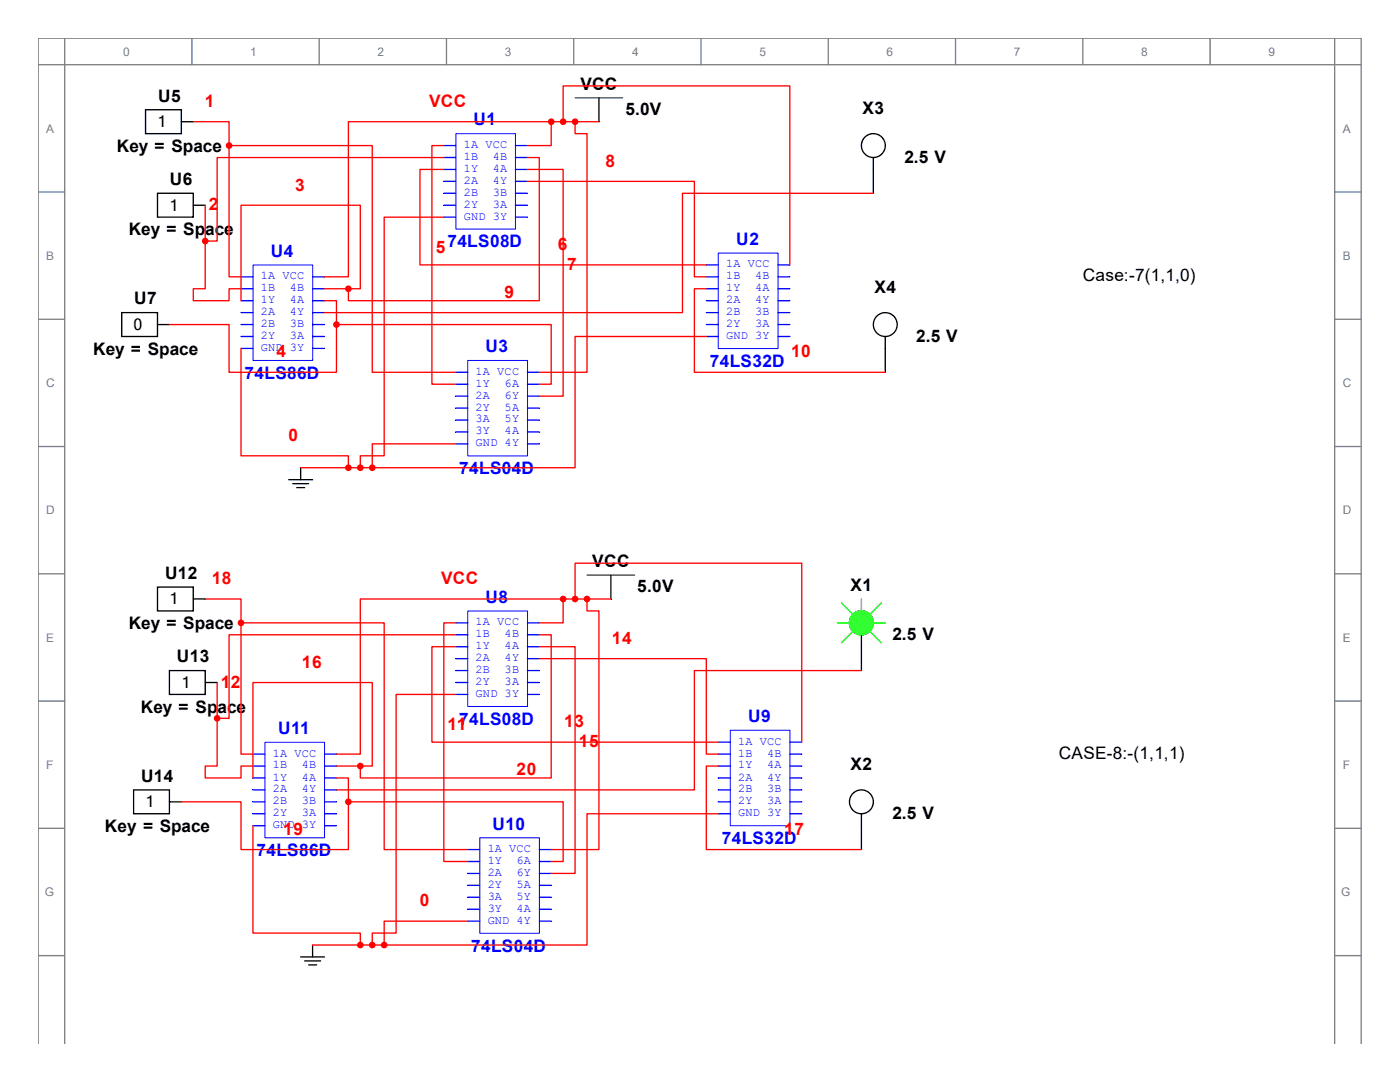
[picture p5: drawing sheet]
<svg xmlns="http://www.w3.org/2000/svg" width="279mm" height="216mm" viewBox="0 0 279 216" stroke-linecap="round" stroke-linejoin="round" font-family="sans-serif">
<g fill="none" stroke="#808080" stroke-width=".26">
<path d="M7.6 12.9h264.1M12.9 7.6v200.7M38.3 7.6v5.3M63.7 7.6v5.3M89.1 7.6v5.3M114.5 7.6v5.3M139.9 7.6v5.3M165.3 7.6v5.3M190.7 7.6v5.3M216.1 7.6v5.3M241.5 7.6v5.3M266.4 7.6v200.7"/>
<path d="M7.6 38.3h5.3M266.4 38.3h5.3M7.6 63.7h5.3M266.4 63.7h5.3M7.6 89.1h5.3M266.4 89.1h5.3M7.6 114.5h5.3M266.4 114.5h5.3M7.6 139.9h5.3M266.4 139.9h5.3M7.6 165.3h5.3M266.4 165.3h5.3"/>
<path d="M7.6 190.7h5.3M266.4 190.7h5.3M7.6 208.3v-200.7h264.1v200.7"/>
</g>
<path d="M91 26.7h11.9v19h-11.9z" fill="none" stroke="#00f" stroke-width=".2"/>
<path d="M88.6 29h2.4" fill="none" stroke="#00f" stroke-width=".26"/>
<path d="M88.6 31.4h2.4" fill="none" stroke="#00f" stroke-width=".26"/>
<path d="M88.6 33.8h2.4" fill="none" stroke="#00f" stroke-width=".26"/>
<path d="M88.6 36.2h2.4" fill="none" stroke="#00f" stroke-width=".26"/>
<path d="M88.6 38.6h2.4" fill="none" stroke="#00f" stroke-width=".26"/>
<path d="M88.6 41h2.4" fill="none" stroke="#00f" stroke-width=".26"/>
<path d="M88.6 43.3h2.4" fill="none" stroke="#00f" stroke-width=".26"/>
<path d="M102.9 43.3h2.3" fill="none" stroke="#00f" stroke-width=".26"/>
<path d="M102.9 41h2.3" fill="none" stroke="#00f" stroke-width=".26"/>
<path d="M102.9 38.6h2.3" fill="none" stroke="#00f" stroke-width=".26"/>
<path d="M102.9 36.2h2.3" fill="none" stroke="#00f" stroke-width=".26"/>
<path d="M102.9 33.8h2.3" fill="none" stroke="#00f" stroke-width=".26"/>
<path d="M102.9 31.4h2.3" fill="none" stroke="#00f" stroke-width=".26"/>
<path d="M102.9 29h2.3" fill="none" stroke="#00f" stroke-width=".26"/>
<path d="M143.3 50.5h12v19.1h-12z" fill="none" stroke="#00f" stroke-width=".2"/>
<path d="M141 52.9h2.3" fill="none" stroke="#00f" stroke-width=".26"/>
<path d="M141 55.2h2.3" fill="none" stroke="#00f" stroke-width=".26"/>
<path d="M141 57.6h2.3" fill="none" stroke="#00f" stroke-width=".26"/>
<path d="M141 60h2.3" fill="none" stroke="#00f" stroke-width=".26"/>
<path d="M141 62.4h2.3" fill="none" stroke="#00f" stroke-width=".26"/>
<path d="M141 64.8h2.3" fill="none" stroke="#00f" stroke-width=".26"/>
<path d="M141 67.1h2.3" fill="none" stroke="#00f" stroke-width=".26"/>
<path d="M155.2 67.1h2.4" fill="none" stroke="#00f" stroke-width=".26"/>
<path d="M155.2 64.8h2.4" fill="none" stroke="#00f" stroke-width=".26"/>
<path d="M155.2 62.4h2.4" fill="none" stroke="#00f" stroke-width=".26"/>
<path d="M155.2 60h2.4" fill="none" stroke="#00f" stroke-width=".26"/>
<path d="M155.2 57.6h2.4" fill="none" stroke="#00f" stroke-width=".26"/>
<path d="M155.2 55.2h2.4" fill="none" stroke="#00f" stroke-width=".26"/>
<path d="M155.2 52.9h2.4" fill="none" stroke="#00f" stroke-width=".26"/>
<path d="M93.3 71.9h12v19.1h-12z" fill="none" stroke="#00f" stroke-width=".2"/>
<path d="M91 74.3h2.3" fill="none" stroke="#00f" stroke-width=".26"/>
<path d="M91 76.7h2.3" fill="none" stroke="#00f" stroke-width=".26"/>
<path d="M91 79h2.3" fill="none" stroke="#00f" stroke-width=".26"/>
<path d="M91 81.4h2.3" fill="none" stroke="#00f" stroke-width=".26"/>
<path d="M91 83.8h2.3" fill="none" stroke="#00f" stroke-width=".26"/>
<path d="M91 86.2h2.3" fill="none" stroke="#00f" stroke-width=".26"/>
<path d="M91 88.6h2.3" fill="none" stroke="#00f" stroke-width=".26"/>
<path d="M105.2 88.6h2.4" fill="none" stroke="#00f" stroke-width=".26"/>
<path d="M105.2 86.2h2.4" fill="none" stroke="#00f" stroke-width=".26"/>
<path d="M105.2 83.8h2.4" fill="none" stroke="#00f" stroke-width=".26"/>
<path d="M105.2 81.4h2.4" fill="none" stroke="#00f" stroke-width=".26"/>
<path d="M105.2 79h2.4" fill="none" stroke="#00f" stroke-width=".26"/>
<path d="M105.2 76.7h2.4" fill="none" stroke="#00f" stroke-width=".26"/>
<path d="M105.2 74.3h2.4" fill="none" stroke="#00f" stroke-width=".26"/>
<path d="M50.5 52.9h11.9v19h-11.9z" fill="none" stroke="#00f" stroke-width=".2"/>
<path d="M48.1 55.2h2.4" fill="none" stroke="#00f" stroke-width=".26"/>
<path d="M48.1 57.6h2.4" fill="none" stroke="#00f" stroke-width=".26"/>
<path d="M48.1 60h2.4" fill="none" stroke="#00f" stroke-width=".26"/>
<path d="M48.1 62.4h2.4" fill="none" stroke="#00f" stroke-width=".26"/>
<path d="M48.1 64.8h2.4" fill="none" stroke="#00f" stroke-width=".26"/>
<path d="M48.1 67.1h2.4" fill="none" stroke="#00f" stroke-width=".26"/>
<path d="M48.1 69.5h2.4" fill="none" stroke="#00f" stroke-width=".26"/>
<path d="M62.4 69.5h2.4" fill="none" stroke="#00f" stroke-width=".26"/>
<path d="M62.4 67.1h2.4" fill="none" stroke="#00f" stroke-width=".26"/>
<path d="M62.4 64.8h2.4" fill="none" stroke="#00f" stroke-width=".26"/>
<path d="M62.4 62.4h2.4" fill="none" stroke="#00f" stroke-width=".26"/>
<path d="M62.4 60h2.4" fill="none" stroke="#00f" stroke-width=".26"/>
<path d="M62.4 57.6h2.4" fill="none" stroke="#00f" stroke-width=".26"/>
<path d="M62.4 55.2h2.4" fill="none" stroke="#00f" stroke-width=".26"/>
<path d="M119.5 19.5v4.8M29 21.9h7.2v4.8h-7.2zM31.4 38.6h7.2v4.7h-7.2zM36.2 24.3h2.4M38.6 41h2.4M24.3 62.4h7.1v4.7h-7.1zM31.4 64.8h2.4M57.6 95.7h4.8M58.4 96.5h3.2M59.2 97.3h1.6M60 93.3v2.4" fill="none" stroke="#000" stroke-width=".26"/>
<path d="M114.8 19.5h9.5" fill="none" stroke="#000" stroke-width=".2"/>
<g fill="#f00" stroke="#f00" stroke-width=".26">
<circle cx="45.7" cy="29" r=".53"/>
<circle cx="41" cy="48.1" r=".53"/>
<circle cx="69.5" cy="57.6" r=".53"/>
<circle cx="67.1" cy="64.8" r=".53"/>
<circle cx="74.3" cy="93.3" r=".53"/>
<circle cx="69.5" cy="93.3" r=".53"/>
<circle cx="71.9" cy="93.3" r=".53"/>
<circle cx="110" cy="24.3" r=".53"/>
<circle cx="114.8" cy="24.3" r=".53"/>
<circle cx="112.4" cy="24.3" r=".53"/>
</g>
<g fill="none" stroke="#f00" stroke-width=".26">
<path d="M38.6 24.3h7.1v4.7M45.7 29v26.2h2.4M45.7 29h28.6v45.3h16.7M88.6 29h-2.4v47.7h4.8M88.6 31.4h-45.3v16.7h-2.3M88.6 33.8h-4.8v19.1h57.2M105.2 31.4h2.4v28.6h-38.1v-2.4M105.2 33.8h7.2v45.2h-4.8M105.2 36.2h33.4v19h2.4M110 24.3h-40.5v30.9h-4.7M110 24.3v4.7h-4.8M110 24.3h9.5"/>
<path d="M112.4 24.3v-7.2h45.2v35.8M114.8 24.3v2.4h2.3v47.6h-9.5M41 48.1v9.5h-2.4v2.4h7.1v-2.4h2.4M41 41v7.1M64.8 60h2.3v4.8M64.8 57.6h4.7M69.5 57.6h2.4v-16.6h-23.8v19M88.6 43.3h-11.9v47.7h-4.8v2.3M33.8 64.8h11.9v9.5h21.4v-9.5M48.1 69.5v21.5h21.4v2.3h4.8v-4.7h16.7M67.1 64.8h42.9v11.9h-2.4"/>
</g>
<path d="M93.3 121.9h12v19.1h-12z" fill="none" stroke="#00f" stroke-width=".2"/>
<path d="M91 124.3h2.3" fill="none" stroke="#00f" stroke-width=".26"/>
<path d="M91 126.7h2.3" fill="none" stroke="#00f" stroke-width=".26"/>
<path d="M91 129h2.3" fill="none" stroke="#00f" stroke-width=".26"/>
<path d="M91 131.4h2.3" fill="none" stroke="#00f" stroke-width=".26"/>
<path d="M91 133.8h2.3" fill="none" stroke="#00f" stroke-width=".26"/>
<path d="M91 136.2h2.3" fill="none" stroke="#00f" stroke-width=".26"/>
<path d="M91 138.6h2.3" fill="none" stroke="#00f" stroke-width=".26"/>
<path d="M105.2 138.6h2.4" fill="none" stroke="#00f" stroke-width=".26"/>
<path d="M105.2 136.2h2.4" fill="none" stroke="#00f" stroke-width=".26"/>
<path d="M105.2 133.8h2.4" fill="none" stroke="#00f" stroke-width=".26"/>
<path d="M105.2 131.4h2.4" fill="none" stroke="#00f" stroke-width=".26"/>
<path d="M105.2 129h2.4" fill="none" stroke="#00f" stroke-width=".26"/>
<path d="M105.2 126.7h2.4" fill="none" stroke="#00f" stroke-width=".26"/>
<path d="M105.2 124.3h2.4" fill="none" stroke="#00f" stroke-width=".26"/>
<path d="M145.8 145.7h11.8v19.1h-11.8z" fill="none" stroke="#00f" stroke-width=".2"/>
<path d="M143.3 148.1h2.4" fill="none" stroke="#00f" stroke-width=".26"/>
<path d="M143.3 150.5h2.4" fill="none" stroke="#00f" stroke-width=".26"/>
<path d="M143.3 152.9h2.4" fill="none" stroke="#00f" stroke-width=".26"/>
<path d="M143.3 155.2h2.4" fill="none" stroke="#00f" stroke-width=".26"/>
<path d="M143.3 157.6h2.4" fill="none" stroke="#00f" stroke-width=".26"/>
<path d="M143.3 160h2.4" fill="none" stroke="#00f" stroke-width=".26"/>
<path d="M143.3 162.4h2.4" fill="none" stroke="#00f" stroke-width=".26"/>
<path d="M157.6 162.4h2.4" fill="none" stroke="#00f" stroke-width=".26"/>
<path d="M157.6 160h2.4" fill="none" stroke="#00f" stroke-width=".26"/>
<path d="M157.6 157.6h2.4" fill="none" stroke="#00f" stroke-width=".26"/>
<path d="M157.6 155.2h2.4" fill="none" stroke="#00f" stroke-width=".26"/>
<path d="M157.6 152.9h2.4" fill="none" stroke="#00f" stroke-width=".26"/>
<path d="M157.6 150.5h2.4" fill="none" stroke="#00f" stroke-width=".26"/>
<path d="M157.6 148.1h2.4" fill="none" stroke="#00f" stroke-width=".26"/>
<path d="M95.8 167.2h11.9v19h-11.9z" fill="none" stroke="#00f" stroke-width=".2"/>
<path d="M93.3 169.5h2.4" fill="none" stroke="#00f" stroke-width=".26"/>
<path d="M93.3 171.9h2.4" fill="none" stroke="#00f" stroke-width=".26"/>
<path d="M93.3 174.3h2.4" fill="none" stroke="#00f" stroke-width=".26"/>
<path d="M93.3 176.7h2.4" fill="none" stroke="#00f" stroke-width=".26"/>
<path d="M93.3 179h2.4" fill="none" stroke="#00f" stroke-width=".26"/>
<path d="M93.3 181.4h2.4" fill="none" stroke="#00f" stroke-width=".26"/>
<path d="M93.3 183.8h2.4" fill="none" stroke="#00f" stroke-width=".26"/>
<path d="M107.6 183.8h2.4" fill="none" stroke="#00f" stroke-width=".26"/>
<path d="M107.6 181.4h2.4" fill="none" stroke="#00f" stroke-width=".26"/>
<path d="M107.6 179h2.4" fill="none" stroke="#00f" stroke-width=".26"/>
<path d="M107.6 176.7h2.4" fill="none" stroke="#00f" stroke-width=".26"/>
<path d="M107.6 174.3h2.4" fill="none" stroke="#00f" stroke-width=".26"/>
<path d="M107.6 171.9h2.4" fill="none" stroke="#00f" stroke-width=".26"/>
<path d="M107.6 169.5h2.4" fill="none" stroke="#00f" stroke-width=".26"/>
<path d="M52.9 148.1h11.9v19.1h-11.9z" fill="none" stroke="#00f" stroke-width=".2"/>
<path d="M50.5 150.5h2.4" fill="none" stroke="#00f" stroke-width=".26"/>
<path d="M50.5 152.9h2.4" fill="none" stroke="#00f" stroke-width=".26"/>
<path d="M50.5 155.2h2.4" fill="none" stroke="#00f" stroke-width=".26"/>
<path d="M50.5 157.6h2.4" fill="none" stroke="#00f" stroke-width=".26"/>
<path d="M50.5 160h2.4" fill="none" stroke="#00f" stroke-width=".26"/>
<path d="M50.5 162.4h2.4" fill="none" stroke="#00f" stroke-width=".26"/>
<path d="M50.5 164.8h2.4" fill="none" stroke="#00f" stroke-width=".26"/>
<path d="M64.8 164.8h2.3" fill="none" stroke="#00f" stroke-width=".26"/>
<path d="M64.8 162.4h2.3" fill="none" stroke="#00f" stroke-width=".26"/>
<path d="M64.8 160h2.3" fill="none" stroke="#00f" stroke-width=".26"/>
<path d="M64.8 157.6h2.3" fill="none" stroke="#00f" stroke-width=".26"/>
<path d="M64.8 155.2h2.3" fill="none" stroke="#00f" stroke-width=".26"/>
<path d="M64.8 152.9h2.3" fill="none" stroke="#00f" stroke-width=".26"/>
<path d="M64.8 150.5h2.3" fill="none" stroke="#00f" stroke-width=".26"/>
<g fill="none" stroke="#000" stroke-width=".26">
<path d="M174.3 31.4v7.2M176.7 67.1v7.2M31.4 117.1h7.2v4.8h-7.2zM38.6 119.5h2.4M121.9 114.8v4.7M33.8 133.8h7.2v4.8h-7.2zM41 136.2h2.3M171.9 126.7v7.1M26.7 157.6h7.1v4.8h-7.1zM33.8 160h2.4M171.9 162.4v7.1M60 190.9h4.8"/>
<path d="M60.8 191.7h3.2M61.6 192.5h1.6M62.4 188.6v2.3"/>
<circle cx="174.3" cy="29" r="2.38"/>
<circle cx="176.7" cy="64.8" r="2.38"/>
<circle cx="171.9" cy="124.3" r="2.38"/>
<circle cx="171.9" cy="160" r="2.38"/>
</g>
<path d="M117.1 114.8h9.6" fill="none" stroke="#000" stroke-width=".2"/>
<g fill="#f00" stroke="#f00" stroke-width=".26">
<circle cx="48.1" cy="124.3" r=".53"/>
<circle cx="43.3" cy="143.3" r=".53"/>
<circle cx="71.9" cy="152.9" r=".53"/>
<circle cx="69.5" cy="160" r=".53"/>
<circle cx="76.7" cy="188.6" r=".53"/>
<circle cx="71.9" cy="188.6" r=".53"/>
<circle cx="74.3" cy="188.6" r=".53"/>
<circle cx="112.4" cy="119.5" r=".53"/>
<circle cx="117.1" cy="119.5" r=".53"/>
<circle cx="114.8" cy="119.5" r=".53"/>
</g>
<g fill="none" stroke="#f00" stroke-width=".26">
<path d="M174.3 38.6h-38.1v23.8h-71.4M141 57.6h-2.4v16.7h38.1M141 67.1h-26.2v26.2h-40.5M60 93.3h9.5M41 119.5h7.1v4.8M112.4 119.5h-40.5v31h-4.8M112.4 119.5v4.8h-4.8M112.4 119.5h9.5M114.8 119.5v-7.1h45.2v35.7M117.1 119.5v2.4h2.4v47.6h-9.5M43.3 136.2v7.1M48.1 124.3v26.2h2.4"/>
<path d="M48.1 124.3h28.6v45.2h16.6M91 124.3h-2.4v47.6h4.7M91 126.7h-45.3v16.6h-2.4M91 129h-4.8v19.1h57.1M91 138.6h-11.9v47.6h-4.8v2.4M107.6 126.7h2.4v28.5h-38.1v-2.3M107.6 129h7.2v45.3h-4.8M107.6 131.4h33.4v19.1h2.3M171.9 133.8h-33.3v23.8h-71.5M36.2 160h11.9v9.5h21.4v-9.5M43.3 143.3v9.6h-2.3v2.3h7.1v-2.3h2.4M67.1 155.2h2.4v4.8"/>
<path d="M67.1 152.9h4.8M69.5 160h42.9v11.9h-2.4M71.9 152.9h2.4v-16.7h-23.8v19M143.3 152.9h-2.3v16.6h30.9M50.5 164.8v21.4h21.4v2.4M143.3 162.4h-26.2v26.2h-40.4M62.4 188.6h14.3M93.3 183.8h-16.6v4.8"/>
</g>
<path d="M171.9 119.5v2.4M167.2 124.3h2.3M167.9 120.3l2.4 2.4M170.3 125.9l-2.4 2.4M173.5 125.9l2.4 2.4M174.3 124.3h2.4M175.9 120.3l-2.4 2.4" fill="none" stroke="#0f0" stroke-width=".26"/>
<circle cx="171.9" cy="124.3" r="2.38" fill="#0f0" stroke="#0f0" stroke-width=".26"/>
<g font-size="3.4">
<text x="115.8" y="17.9">VCC</text>
<text x="31.6" y="20.3">U5</text>
<text x="124.8" y="22.9">5.0V</text>
<text x="172.1" y="22.6">X3</text>
<text x="23.3" y="30.3">Key = Space</text>
<text x="180.5" y="32.4">2.5 V</text>
<text x="33.9" y="37">U6</text>
<text x="25.7" y="47">Key = Space</text>
<text x="174.5" y="58.4">X4</text>
<text x="216.1" y="56">Case:-7(1,1,0)</text>
<text x="26.8" y="60.7">U7</text>
<text x="18.6" y="70.8">Key = Space</text>
<text x="182.9" y="68.2">2.5 V</text>
<text x="118.2" y="113.1">VCC</text>
<text x="32.9" y="115.5">U12</text>
<text x="127.2" y="118.2">5.0V</text>
<text x="169.8" y="117.9">X1</text>
<text x="25.7" y="125.6">Key = Space</text>
<text x="178.1" y="127.7">2.5 V</text>
<text x="35.3" y="132.2">U13</text>
<text x="28.1" y="142.2">Key = Space</text>
<text x="28.2" y="156">U14</text>
<text x="169.8" y="153.6">X2</text>
<text x="211.3" y="151.5">CASE-8:-(1,1,1)</text>
<text x="21" y="166">Key = Space</text>
<text x="178.1" y="163.4">2.5 V</text>
</g>
<g font-size="3.4" fill="#f00">
<text x="40.9" y="21.3">1</text>
<text x="85.6" y="21.3">VCC</text>
<text x="120.8" y="33.2">8</text>
<text x="41.7" y="42">2</text>
<text x="58.9" y="38">3</text>
<text x="87" y="50.4">5</text>
<text x="111.3" y="49.9">6</text>
<text x="113.2" y="53.9">7</text>
<text x="100.7" y="59.4">9</text>
<text x="55.2" y="71.3">4</text>
<text x="157.9" y="71.3">10</text>
<text x="57.6" y="88">0</text>
<text x="42.2" y="116.6">18</text>
<text x="88" y="116.6">VCC</text>
<text x="122.1" y="128.5">14</text>
<text x="44.1" y="137.2">12</text>
<text x="60.2" y="133.2">16</text>
<text x="89.3" y="145.7">11</text>
<text x="112.6" y="145.2">13</text>
<text x="115.5" y="149.1">15</text>
<text x="103.1" y="154.6">20</text>
<text x="56.5" y="166.6">19</text>
<text x="156.5" y="166.6">17</text>
<text x="83.8" y="180.8">0</text>
</g>
<g font-size="3.4" fill="#00f">
<text x="94.5" y="25">U1</text>
<text x="54" y="51.2">U4</text>
<text x="89.3" y="49.4">74LS08D</text>
<text x="146.9" y="48.9">U2</text>
<text x="96.9" y="70.3">U3</text>
<text x="48.8" y="75.6">74LS86D</text>
<text x="141.6" y="73.2">74LS32D</text>
<text x="91.7" y="94.6">74LS04D</text>
<text x="96.9" y="120.3">U8</text>
<text x="55.5" y="146.5">U11</text>
<text x="91.7" y="144.6">74LS08D</text>
<text x="149.3" y="144.1">U9</text>
<text x="98.3" y="165.5">U10</text>
<text x="51.2" y="170.8">74LS86D</text>
<text x="144.1" y="168.4">74LS32D</text>
<text x="94.1" y="189.9">74LS04D</text>
</g>
<g font-size="3.2">
<text x="31.4" y="25.4">1</text>
<text x="33.8" y="42">1</text>
<text x="26.7" y="65.8">0</text>
<text x="33.8" y="120.6">1</text>
<text x="36.2" y="137.2">1</text>
<text x="29" y="161.1">1</text>
</g>
<g font-size="2.4" fill="#808080">
<text x="24.6" y="11.1">0</text>
<text x="50" y="11.1">1</text>
<text x="75.4" y="11.1">2</text>
<text x="100.8" y="11.1">3</text>
<text x="126.2" y="11.1">4</text>
<text x="151.6" y="11.1">5</text>
<text x="177" y="11.1">6</text>
<text x="202.4" y="11.1">7</text>
<text x="227.8" y="11.1">8</text>
<text x="253.2" y="11.1">9</text>
<text x="9.2" y="26.5">A</text>
<text x="268" y="26.5">A</text>
<text x="9.2" y="51.9">B</text>
<text x="268" y="51.9">B</text>
<text x="9.2" y="77.3">C</text>
<text x="268" y="77.3">C</text>
<text x="9.2" y="102.6">D</text>
<text x="268" y="102.6">D</text>
<text x="9.2" y="128">E</text>
<text x="268" y="128">E</text>
<text x="9.2" y="153.4">F</text>
<text x="268" y="153.4">F</text>
<text x="8.9" y="178.8">G</text>
<text x="267.7" y="178.8">G</text>
</g>
<g font-size="2.4" fill="#00f">
<text x="92.5" y="29.5">1A VCC</text>
<text x="92.5" y="31.9">1B</text>
<text x="92.5" y="34.3">1Y</text>
<text x="98.3" y="34.3">4A</text>
<text x="98.3" y="31.9">4B</text>
<text x="92.5" y="36.7">2A</text>
<text x="92.5" y="39.1">2B</text>
<text x="92.5" y="41.4">2Y</text>
<text x="98.3" y="41.4">3A</text>
<text x="98.3" y="39.1">3B</text>
<text x="98.3" y="36.7">4Y</text>
<text x="92.5" y="43.8">GND 3Y</text>
<text x="144.9" y="53.3">1A VCC</text>
<text x="52.1" y="55.7">1A VCC</text>
<text x="52.1" y="58.1">1B</text>
<text x="57.9" y="58.1">4B</text>
<text x="144.9" y="55.7">1B</text>
<text x="144.9" y="58.1">1Y</text>
<text x="150.7" y="58.1">4A</text>
<text x="150.7" y="55.7">4B</text>
<text x="52.1" y="60.5">1Y</text>
<text x="52.1" y="62.9">2A</text>
<text x="52.1" y="65.2">2B</text>
<text x="57.9" y="65.2">3B</text>
<text x="57.9" y="62.9">4Y</text>
<text x="57.9" y="60.5">4A</text>
<text x="144.9" y="60.5">2A</text>
<text x="144.9" y="62.9">2B</text>
<text x="144.9" y="65.2">2Y</text>
<text x="150.7" y="65.2">3A</text>
<text x="150.7" y="62.9">3B</text>
<text x="150.7" y="60.5">4Y</text>
<text x="52.1" y="67.6">2Y</text>
<text x="52.1" y="70">GND 3Y</text>
<text x="57.9" y="67.6">3A</text>
<text x="144.9" y="67.6">GND 3Y</text>
<text x="94.9" y="74.8">1A VCC</text>
<text x="94.9" y="77.2">1Y</text>
<text x="100.7" y="77.2">6A</text>
<text x="94.9" y="79.5">2A</text>
<text x="94.9" y="81.9">2Y</text>
<text x="100.7" y="81.9">5A</text>
<text x="100.7" y="79.5">6Y</text>
<text x="94.9" y="84.3">3A</text>
<text x="94.9" y="86.7">3Y</text>
<text x="94.9" y="89.1">GND 4Y</text>
<text x="100.7" y="86.7">4A</text>
<text x="100.7" y="84.3">5Y</text>
<text x="94.9" y="124.8">1A VCC</text>
<text x="94.9" y="127.2">1B</text>
<text x="94.9" y="129.5">1Y</text>
<text x="94.9" y="131.9">2A</text>
<text x="100.7" y="131.9">4Y</text>
<text x="100.7" y="129.5">4A</text>
<text x="100.7" y="127.2">4B</text>
<text x="94.9" y="134.3">2B</text>
<text x="94.9" y="136.7">2Y</text>
<text x="100.7" y="136.7">3A</text>
<text x="100.7" y="134.3">3B</text>
<text x="94.9" y="139.1">GND 3Y</text>
<text x="147.3" y="148.6">1A VCC</text>
<text x="54.4" y="151">1A VCC</text>
<text x="54.4" y="153.3">1B</text>
<text x="54.4" y="155.7">1Y</text>
<text x="60.2" y="155.7">4A</text>
<text x="60.2" y="153.3">4B</text>
<text x="147.3" y="151">1B</text>
<text x="147.3" y="153.3">1Y</text>
<text x="147.3" y="155.7">2A</text>
<text x="153.1" y="155.7">4Y</text>
<text x="153.1" y="153.3">4A</text>
<text x="153.1" y="151">4B</text>
<text x="54.4" y="158.1">2A</text>
<text x="54.4" y="160.5">2B</text>
<text x="60.2" y="160.5">3B</text>
<text x="60.2" y="158.1">4Y</text>
<text x="147.3" y="158.1">2B</text>
<text x="147.3" y="160.5">2Y</text>
<text x="153.1" y="160.5">3A</text>
<text x="153.1" y="158.1">3B</text>
<text x="54.4" y="162.9">2Y</text>
<text x="54.4" y="165.3">GND 3Y</text>
<text x="60.2" y="162.9">3A</text>
<text x="147.3" y="162.9">GND 3Y</text>
<text x="97.3" y="170">1A VCC</text>
<text x="97.3" y="172.4">1Y</text>
<text x="103.1" y="172.4">6A</text>
<text x="97.3" y="174.8">2A</text>
<text x="97.3" y="177.2">2Y</text>
<text x="97.3" y="179.5">3A</text>
<text x="103.1" y="179.5">5Y</text>
<text x="103.1" y="177.2">5A</text>
<text x="103.1" y="174.8">6Y</text>
<text x="97.3" y="181.9">3Y</text>
<text x="97.3" y="184.3">GND 4Y</text>
<text x="103.1" y="181.9">4A</text>
</g>
</svg>
